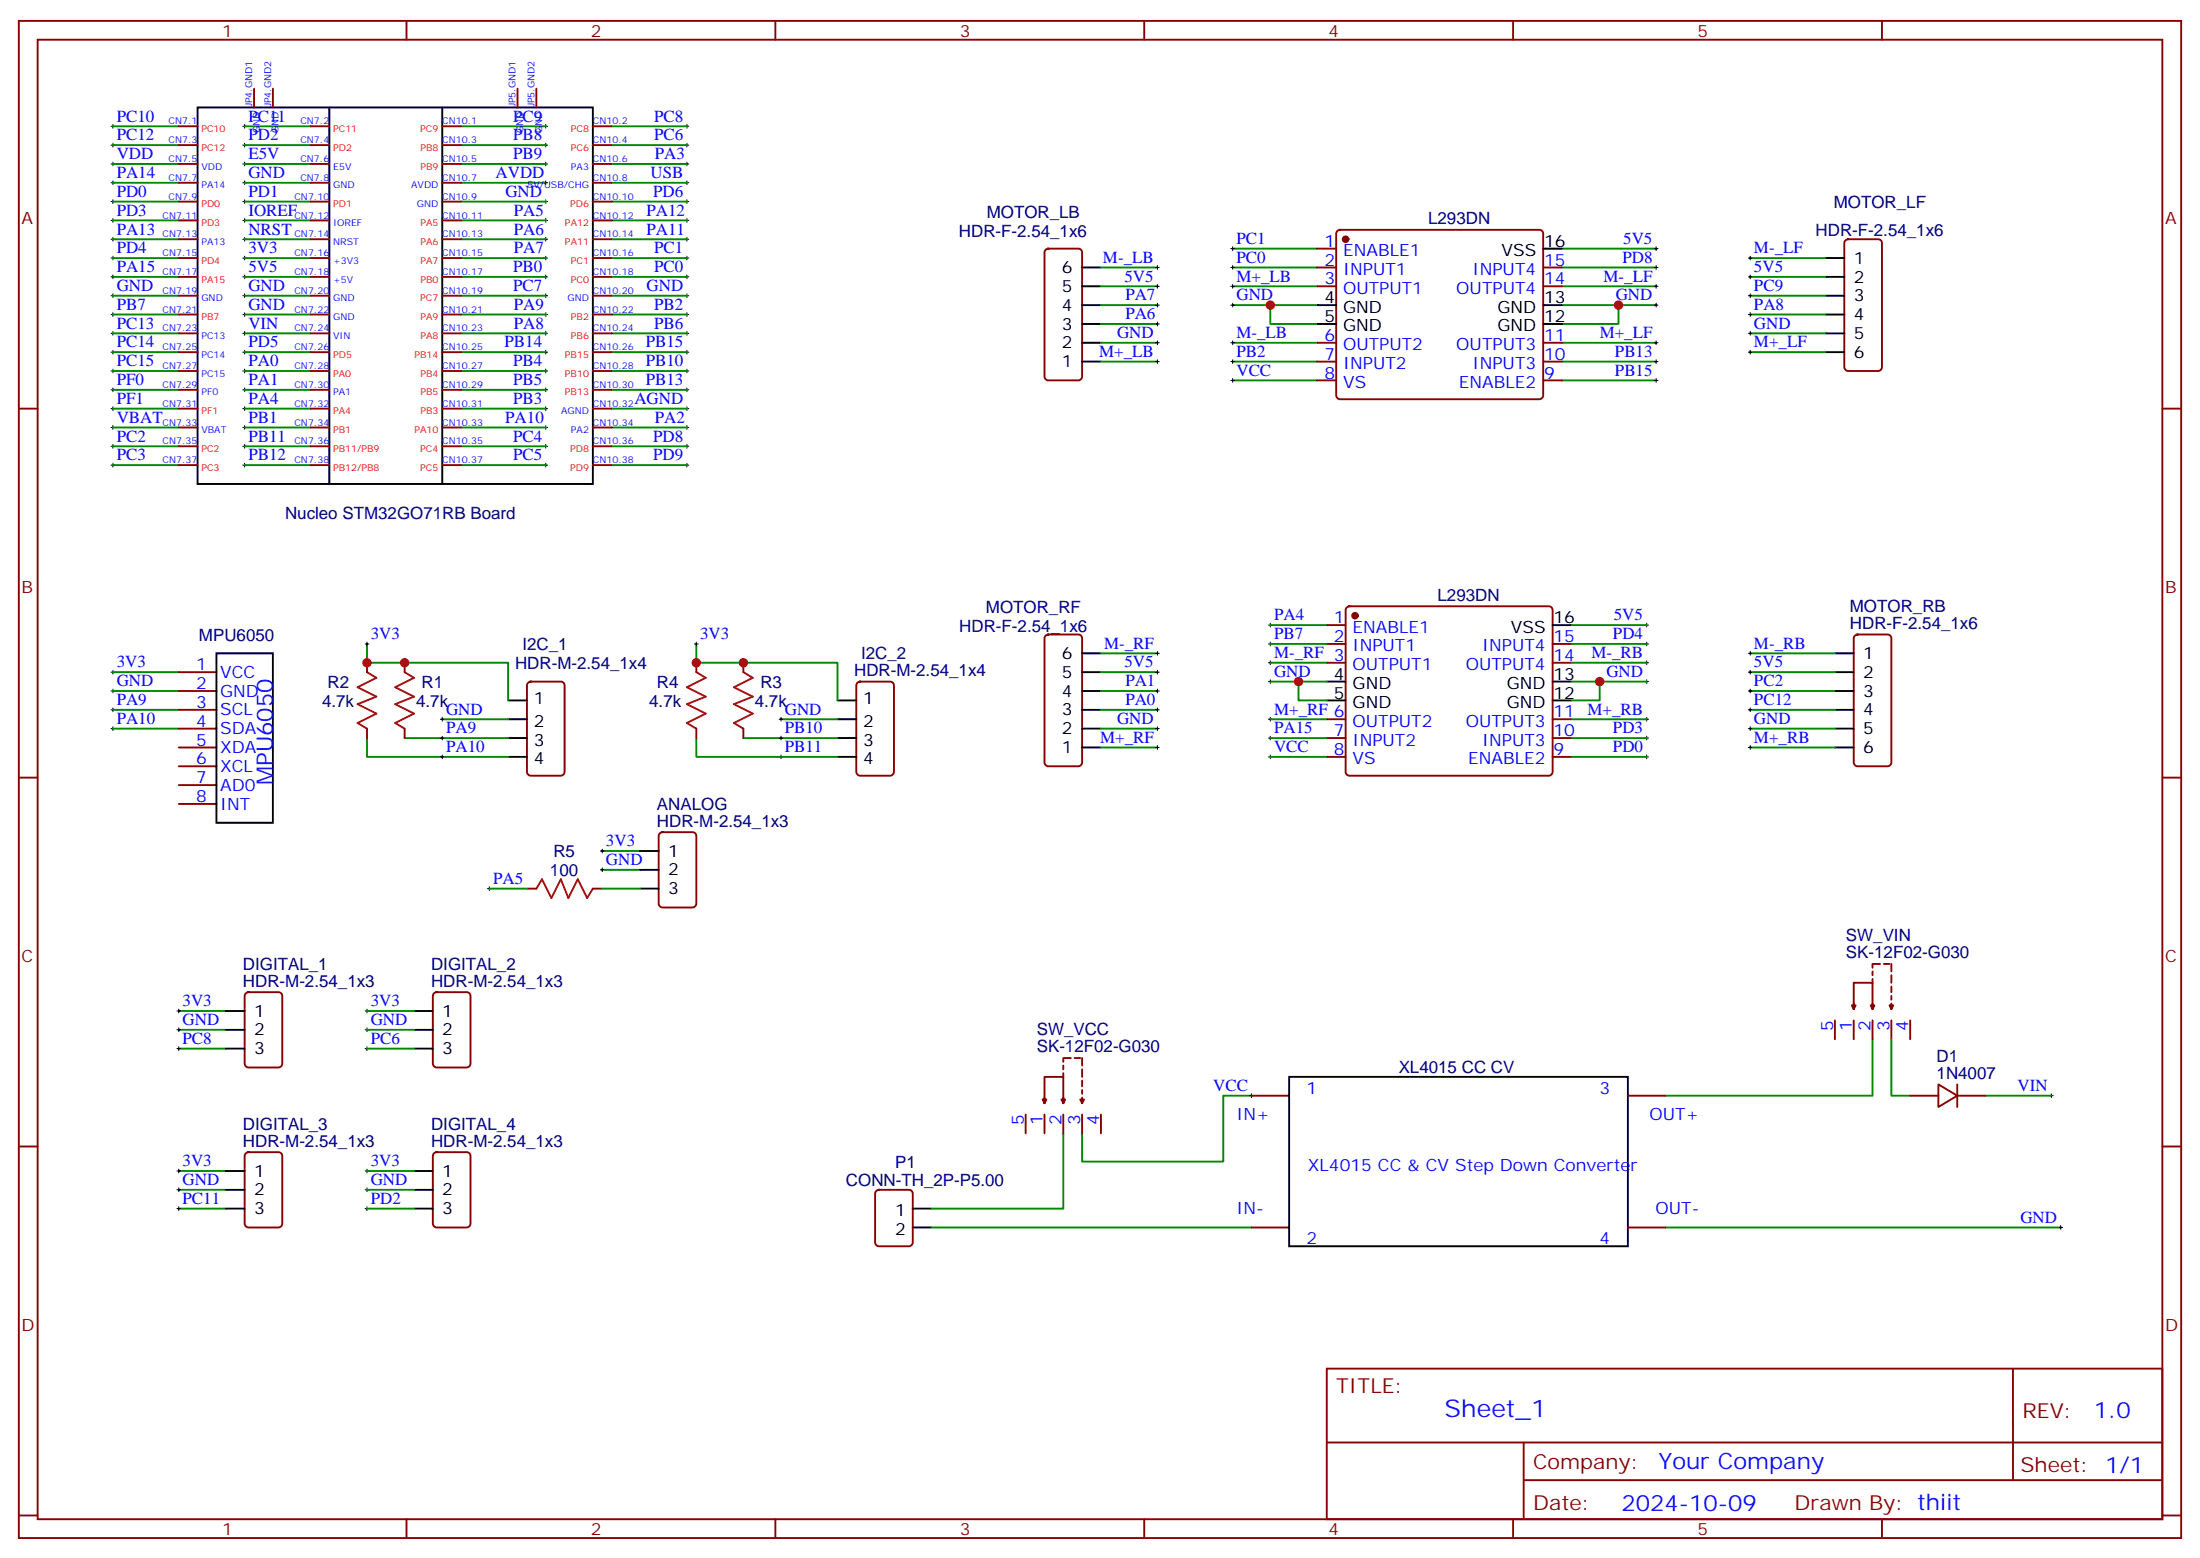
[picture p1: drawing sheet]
<svg xmlns="http://www.w3.org/2000/svg" width="412mm" height="292mm" viewBox="0 0 412 292" stroke-linecap="round" stroke-linejoin="round" font-family="sans-serif">
<g fill="none" stroke="#870000" stroke-width=".35">
<path d="M3.5 3.9h405.4v284.4h-405.4zM7.1 7.4h398.2v277.3h-398.2zM47.6 16.6v3.5M51.2 16.6v3.5M76.2 3.9v3.5M97 16.6v3.5M100.5 16.6v3.5M145.3 3.9v3.5M214.5 3.9v3.5M283.6 3.9v3.5M352.8 3.9v3.5M33.5 23.7h3.5"/>
<path d="M33.5 27.2h3.5M33.5 30.7h3.5M33.5 34.3h3.5M33.5 37.8h3.5M58.2 23.7h3.5M58.2 27.2h3.5M58.2 30.7h3.5M58.2 34.3h3.5M58.2 37.8h3.5M82.9 23.7h3.5M82.9 27.2h3.5M82.9 30.7h3.5"/>
<path d="M82.9 34.3h3.5M82.9 37.8h3.5M111.1 23.7h3.6M111.1 27.2h3.6M111.1 30.7h3.6M111.1 34.3h3.6M111.1 37.8h3.6M33.5 41.3h3.5M33.5 44.8h3.5M33.5 48.4h3.5M33.5 51.9h3.5M33.5 55.4h3.5"/>
<path d="M33.5 58.9h3.5M58.2 41.3h3.5M58.2 44.8h3.5M58.2 48.4h3.5M58.2 51.9h3.5M58.2 55.4h3.5M58.2 58.9h3.5M82.9 41.3h3.5M82.9 44.8h3.5M82.9 48.4h3.5M82.9 51.9h3.5M82.9 55.4h3.5"/>
<path d="M82.9 58.9h3.5M111.1 41.3h3.6M111.1 44.8h3.6M111.1 48.4h3.6M111.1 51.9h3.6M111.1 55.4h3.6M111.1 58.9h3.6M196 46.8l.5-.2h5.6a.71 .71 0 0 1 .7 .7v23.3a.76 .76 0 0 1-.7 .7h-5.6a.76 .76 0 0 1-.7-.7v-23.3zM246.9 46.6h3.6M246.9 50.1h3.6M246.9 53.7h3.6M250.7 43.3l.5-.2h37.4a.71 .71 0 0 1 .7 .7v30.3a.76 .76 0 0 1-.7 .7h-37.4a.76 .76 0 0 1-.7-.7v-30.3z"/>
<path d="M289.3 50.1h3.5M289.3 53.7h3.5M346 45l.4-.2h5.7a.71 .71 0 0 1 .7 .7v23.3a.76 .76 0 0 1-.7 .7h-5.7a.76 .76 0 0 1-.7-.7v-23.3zM3.5 76.6h3.6M33.5 76.6h3.5M33.5 62.5h3.5M33.5 66h3.5M33.5 69.5h3.5M33.5 73.1h3.5M58.2 76.6h3.5M58.2 62.5h3.5M58.2 66h3.5"/>
<path d="M58.2 69.5h3.5M58.2 73.1h3.5M82.9 76.6h3.5M82.9 62.5h3.5M82.9 66h3.5M82.9 69.5h3.5M82.9 73.1h3.5M111.1 76.6h3.6M111.1 62.5h3.6M111.1 66h3.6M111.1 69.5h3.6M111.1 73.1h3.6"/>
<path d="M246.9 64.2h3.6M246.9 67.8h3.6M246.9 71.3h3.6M289.3 64.2h3.5M289.3 67.8h3.5M289.3 71.3h3.5M405.3 76.6h3.6M33.5 80.1h3.5M33.5 83.6h3.5M33.5 87.2h3.5M58.2 80.1h3.5M58.2 83.6h3.5"/>
<path d="M58.2 87.2h3.5M82.9 80.1h3.5M82.9 83.6h3.5M82.9 87.2h3.5M111.1 80.1h3.6M111.1 83.6h3.6M111.1 87.2h3.6M196 119.1l.5-.2h5.6a.71 .71 0 0 1 .7 .7v23.3a.76 .76 0 0 1-.7 .7h-5.6a.76 .76 0 0 1-.7-.7v-23.3zM248.7 117.2h3.5M252.5 113.8l.4-.2h37.4a.71 .71 0 0 1 .7 .7v30.4a.76 .76 0 0 1-.7 .7h-37.4a.76 .76 0 0 1-.7-.7v-30.4zM347.7 119.1l.5-.2h5.6a.71 .71 0 0 1 .7 .7v23.3a.76 .76 0 0 1-.7 .7h-5.6a.76 .76 0 0 1-.7-.7v-23.3zM33.5 126h7.1"/>
<path d="M33.5 129.5h7.1M33.5 133h7.1M33.5 136.6h7.1M68.8 124.2v1.8M68.8 136.6v1.7M75.8 124.2v1.8M75.8 136.6v1.7M99 127.9l.5-.2h5.6a.71 .71 0 0 1 .7 .7v16.3a.76 .76 0 0 1-.7 .7h-5.6a.76 .76 0 0 1-.7-.7v-16.3zM130.5 124.2v1.8M130.5 136.6v1.7M139.3 124.2v1.8M139.3 136.6v1.7"/>
<path d="M160.7 127.9l.5-.2h5.7a.71 .71 0 0 1 .7 .7v16.3a.76 .76 0 0 1-.7 .7h-5.7a.76 .76 0 0 1-.7-.7v-16.3zM248.7 120.7h3.5M248.7 124.2h3.5M248.7 134.8h3.5M248.7 138.3h3.5M291 120.7h3.6M291 124.2h3.6M291 134.8h3.6M291 138.3h3.6M3.5 145.7h3.6M33.5 140.1h7.1M33.5 143.6h7.1"/>
<path d="M33.5 147.1h7.1M33.5 150.7h7.1M123.7 156.2l.5-.2h5.6a.71 .71 0 0 1 .7 .7v12.7a.76 .76 0 0 1-.7 .7h-5.6a.76 .76 0 0 1-.7-.7v-12.7zM248.7 141.9h3.5M291 141.9h3.6M405.3 145.7h3.6M98.8 166.5h1.7M111.1 166.5h1.8M46.1 186.2l.5-.3h5.6a.71 .71 0 0 1 .7 .8v12.7a.76 .76 0 0 1-.7 .7h-5.6a.76 .76 0 0 1-.7-.7v-12.7zM81.4 186.2l.4-.3h5.7a.71 .71 0 0 1 .7 .8v12.7a.76 .76 0 0 1-.7 .7h-5.7a.76 .76 0 0 1-.7-.7v-12.7zM199.3 199.7v.7M200.7 198.3h-1.4v.7"/>
<path d="M201.4 198.3h1.1M202.8 198.3v1.4M344 191.2v3.6M347.5 188.1v1l-.4-.7h.7l-.3 .7v-4.9h3.5v4.9l.4-.7h-.7l.3 .7v-1M347.5 191.2v3.6M351 182.1v.7M351 183.5v.7M351 191.2v3.6M352.4 180.7h-1.4v.7M353.1 180.7h1.1M354.5 188.1v1l-.3-.7h.7l-.4 .7M354.5 180.7v1.4"/>
<path d="M354.5 182.8v1.4M354.5 184.9v1M354.5 186.7v.7M354.5 191.2v3.6M358.1 191.2v3.6M3.5 214.9h3.6M46.1 216.1l.5-.2h5.6a.71 .71 0 0 1 .7 .7v12.7a.76 .76 0 0 1-.7 .7h-5.6a.76 .76 0 0 1-.7-.7v-12.7zM81.4 216.1l.4-.2h5.7a.71 .71 0 0 1 .7 .7v12.7a.76 .76 0 0 1-.7 .7h-5.7a.76 .76 0 0 1-.7-.7v-12.7zM192.3 208.9v3.5M195.8 205.7v1.1l-.4-.7h.7l-.3 .7v-5h3.5v5l.4-.7h-.7l.3 .7v-1.1M195.8 208.9v3.5M199.3 201.1v.7"/>
<path d="M199.3 208.9v3.5M202.8 205.7v1.1l-.3-.7h.7l-.4 .7M202.8 200.4v1.4M202.8 202.5v1.1M202.8 204.3v.7M202.8 208.9v3.5M206.4 208.9v3.5M234.6 205.4h7.1M305.2 205.4h7M358.1 205.4h5.3M363.4 203.2l3.5 2.2-3.5 2.1zM366.9 205.4h5.3"/>
<path d="M366.9 203.2v4.3M405.3 214.9h3.6M164.3 223.2l.4-.2h5.7a.71 .71 0 0 1 .7 .7v9.2a.76 .76 0 0 1-.7 .7h-5.7a.76 .76 0 0 1-.7-.7v-9.2zM234.6 230h7.1M305.2 230h7M248.7 256.5h156.6v28.2h-156.6zM377.3 256.5v20.9M248.7 270.4h156.5M285.6 277.4h119.6M285.6 270.4v14.1M3.5 284h3.6M76.2 284.7v3.6"/>
<path d="M145.3 284.7v3.6M214.5 284.7v3.6M283.6 284.7v3.6M352.8 284.7v3.6M405.3 284h3.6"/>
</g>
<g fill="none" stroke="#000" stroke-width=".35">
<path d="M37 20.1h74.1v70.6h-74.1zM61.7 20.1v70.6M82.9 20.1v70.6M202.8 57.2h3.6M202.8 53.7h3.6M202.8 50.1h3.6M246.9 57.2h3.6M289.3 57.2h3.5M289.3 46.6h3.5M342.2 48.4h3.5M342.2 51.9h3.5M342.2 55.4h3.5"/>
<path d="M342.2 58.9h3.5M202.8 67.8h3.6M202.8 64.2h3.6M202.8 60.7h3.6M246.9 60.7h3.6M289.3 60.7h3.5M342.2 62.5h3.5M342.2 66h3.5M291 117.2h3.6M40.6 122.4h10.6v31.8h-10.6zM95.2 131.3h3.6M95.2 134.8h3.6"/>
<path d="M95.2 138.3h3.6M157 131.3h3.5M157 134.8h3.5M157 138.3h3.5M202.8 122.4h3.6M202.8 126h3.6M202.8 129.5h3.6M202.8 133h3.6M202.8 136.6h3.6M248.7 127.7h3.5M248.7 131.3h3.5M291 127.7h3.6"/>
<path d="M291 131.3h3.6M344 122.4h3.5M344 126h3.5M344 129.5h3.5M344 133h3.5M344 136.6h3.5M95.2 141.9h3.6M119.9 159.5h3.6M157 141.9h3.5M202.8 140.1h3.6M344 140.1h3.5M119.9 166.5h3.6"/>
<path d="M119.9 163h3.6M42.3 196.5h3.6M42.3 189.5h3.6M42.3 193h3.6M77.6 196.5h3.5M77.6 189.5h3.5M77.6 193h3.5M42.3 219.5h3.6M77.6 219.5h3.5M241.7 201.8h63.5v31.8h-63.5zM42.3 226.5h3.6M42.3 223h3.6"/>
<path d="M77.6 226.5h3.5M77.6 223h3.5M171.1 226.5h3.5M171.1 230h3.5"/>
</g>
<g fill="none" stroke="#008700" stroke-width=".35">
<path d="M21.2 37.8h12.3M21.2 34.3h12.3M21.2 30.7h12.3M21.2 27.2h12.3M21.2 23.7h12.3M45.9 37.8h12.3M45.9 34.3h12.3M45.9 30.7h12.3M45.9 27.2h12.3M45.9 23.7h12.3M86.4 37.8h15.9M86.4 34.3h15.9"/>
<path d="M86.4 30.7h15.9M86.4 27.2h15.9M86.4 23.7h15.9M114.7 37.8h14.1M114.7 34.3h14.1M114.7 30.7h14.1M114.7 27.2h14.1M114.7 23.7h14.1M21.2 48.4h12.3M21.2 51.9h12.3M21.2 55.4h12.3M21.2 58.9h12.3"/>
<path d="M21.2 44.8h12.3M21.2 41.3h12.3M45.9 48.4h12.3M45.9 51.9h12.3M45.9 55.4h12.3M45.9 58.9h12.3M45.9 44.8h12.3M45.9 41.3h12.3M86.4 48.4h15.9M86.4 51.9h15.9M86.4 55.4h15.9M86.4 58.9h15.9"/>
<path d="M86.4 44.8h15.9M86.4 41.3h15.9M114.7 48.4h14.1M114.7 51.9h14.1M114.7 55.4h14.1M114.7 58.9h14.1M114.7 44.8h14.1M114.7 41.3h14.1M206.4 50.1h10.6M206.4 53.7h10.6M206.4 57.2h10.6M231.1 57.2h15.8"/>
<path d="M231.1 46.6h15.8M231.1 50.1h15.8M231.1 53.7h15.8M238.1 57.2v3.5h8.8M292.8 46.6h17.6M292.8 50.1h17.6M292.8 53.7h17.6M292.8 57.2h17.6M303.4 57.2v3.5h-10.6M328.1 48.4h14.1M328.1 51.9h14.1M328.1 55.4h14.1"/>
<path d="M328.1 58.9h14.1M21.2 62.5h12.3M21.2 66h12.3M21.2 76.6h12.3M21.2 73.1h12.3M21.2 69.5h12.3M45.9 62.5h12.3M45.9 66h12.3M45.9 76.6h12.3M45.9 73.1h12.3M45.9 69.5h12.3M86.4 62.5h15.9"/>
<path d="M86.4 66h15.9M86.4 76.6h15.9M86.4 73.1h15.9M86.4 69.5h15.9M114.7 62.5h14.1M114.7 66h14.1M114.7 76.6h14.1M114.7 73.1h14.1M114.7 69.5h14.1M206.4 64.2h10.6M206.4 67.8h10.6M206.4 60.7h10.6"/>
<path d="M231.1 64.2h15.8M231.1 67.8h15.8M231.1 71.3h15.8M292.8 64.2h17.6M292.8 67.8h17.6M292.8 71.3h17.6M328.1 62.5h14.1M328.1 66h14.1M21.2 87.2h12.3M21.2 83.6h12.3M21.2 80.1h12.3M45.9 87.2h12.3"/>
<path d="M45.9 83.6h12.3M45.9 80.1h12.3M86.4 87.2h15.9M86.4 83.6h15.9M86.4 80.1h15.9M114.7 87.2h14.1M114.7 83.6h14.1M114.7 80.1h14.1M238.1 117.2h10.6M294.6 117.2h14.1M21.2 126h12.3M21.2 129.5h12.3"/>
<path d="M21.2 133h12.3M21.2 136.6h12.3M68.8 120.7v3.5h26.4v7.1M68.8 138.3v3.6h26.4M75.8 138.3h19.4M82.9 134.8h12.3M130.5 120.7v3.5h26.5v7.1M130.5 138.3v3.6h26.5M139.3 138.3h17.7M146.4 134.8h10.6M206.4 122.4h10.6M206.4 126h10.6"/>
<path d="M206.4 129.5h10.6M206.4 133h10.6M206.4 136.6h10.6M238.1 120.7h10.6M238.1 124.2h10.6M238.1 127.7h10.6M238.1 134.8h10.6M238.1 138.3h10.6M243.4 127.7v3.6h5.3M294.6 120.7h14.1M294.6 124.2h14.1M294.6 127.7h14.1"/>
<path d="M294.6 134.8h14.1M294.6 138.3h14.1M299.9 127.7v3.6h-5.3M328.1 122.4h15.9M328.1 126h15.9M328.1 129.5h15.9M328.1 133h15.9M328.1 136.6h15.9M112.9 159.5h7M206.4 140.1h10.6M238.1 141.9h10.6M294.6 141.9h14.1"/>
<path d="M328.1 140.1h15.9M91.7 166.5h7.1M112.9 163h7M112.9 166.5h7M33.5 189.5h8.8M33.5 193h8.8M33.5 196.5h8.8M68.8 189.5h8.8M68.8 193h8.8M68.8 196.5h8.8M351 194.8v10.6h-38.8M354.5 194.8v10.6h3.6"/>
<path d="M33.5 219.5h8.8M68.8 219.5h8.8M199.3 212.4v14.1h-24.7M234.6 205.4h-5.3v12.3h-26.5v-5.3M372.2 205.4h12.3M33.5 223h8.8M33.5 226.5h8.8M68.8 223h8.8M68.8 226.5h8.8M174.6 230h60M312.2 230h74.1"/>
</g>
<g fill="none" stroke="#000" stroke-width=".19">
<path d="M20.8 37.8h.7M20.8 34.3h.7M20.8 30.7h.7M20.8 27.2h.7M20.8 23.7h.7M21.2 23.3v.7M21.2 26.8v.8M21.2 30.4v.7M21.2 33.9v.7M21.2 37.4v.7M45.5 37.8h.7M45.5 34.3h.7"/>
<path d="M45.5 30.7h.7M45.5 27.2h.7M45.5 23.7h.7M45.9 23.3v.7M45.9 26.8v.8M45.9 30.4v.7M45.9 33.9v.7M45.9 37.4v.7M102 37.8h.7M102 34.3h.7M102 30.7h.7M102 27.2h.7"/>
<path d="M102 23.7h.7M102.3 23.3v.7M102.3 26.8v.8M102.3 30.4v.7M102.3 33.9v.7M102.3 37.4v.7M128.4 37.8h.7M128.4 34.3h.7M128.4 30.7h.7M128.4 27.2h.7M128.4 23.7h.7M128.8 23.3v.7"/>
<path d="M128.8 26.8v.8M128.8 30.4v.7M128.8 33.9v.7M128.8 37.4v.7M20.8 48.4h.7M20.8 51.9h.7M20.8 55.4h.7M20.8 58.9h.7M20.8 44.8h.7M20.8 41.3h.7M21.2 41v.7M21.2 44.5v.7"/>
<path d="M21.2 48v.7M21.2 51.5v.7M21.2 55.1v.7M21.2 58.6v.7M45.5 48.4h.7M45.5 51.9h.7M45.5 55.4h.7M45.5 58.9h.7M45.5 44.8h.7M45.5 41.3h.7M45.9 41v.7M45.9 44.5v.7"/>
<path d="M45.9 48v.7M45.9 51.5v.7M45.9 55.1v.7M45.9 58.6v.7M102 48.4h.7M102 51.9h.7M102 55.4h.7M102 58.9h.7M102 44.8h.7M102 41.3h.7M102.3 41v.7M102.3 44.5v.7"/>
<path d="M102.3 48v.7M102.3 51.5v.7M102.3 55.1v.7M102.3 58.6v.7M128.4 48.4h.7M128.4 51.9h.7M128.4 55.4h.7M128.4 58.9h.7M128.4 44.8h.7M128.4 41.3h.7M128.8 41v.7M128.8 44.5v.7"/>
<path d="M128.8 48v.7M128.8 51.5v.7M128.8 55.1v.7M128.8 58.6v.7M216.6 50.1h.7M216.6 53.7h.7M216.6 57.2h.7M217 49.8v.7M217 53.3v.7M217 56.8v.7M230.7 46.6h.7M230.7 50.1h.7"/>
<path d="M230.7 53.7h.7M230.7 57.2h.7M231.1 46.2v.8M231.1 49.8v.7M231.1 53.3v.7M231.1 56.8v.7M310.1 46.6h.7M310.1 50.1h.7M310.1 53.7h.7M310.1 57.2h.7M310.4 46.2v.8M310.4 49.8v.7"/>
<path d="M310.4 53.3v.7M310.4 56.8v.7M327.7 48.4h.7M327.7 51.9h.7M327.7 55.4h.7M327.7 58.9h.7M328.1 48v.7M328.1 51.5v.7M328.1 55.1v.7M328.1 58.6v.7M20.8 62.5h.7M20.8 66h.7"/>
<path d="M20.8 76.6h.7M20.8 73.1h.7M20.8 69.5h.7M21.2 62.1v.7M21.2 65.7v.7M21.2 69.2v.7M21.2 72.7v.7M21.2 76.2v.7M21.2 79.8v.7M45.5 62.5h.7M45.5 66h.7M45.5 76.6h.7"/>
<path d="M45.5 73.1h.7M45.5 69.5h.7M45.9 62.1v.7M45.9 65.7v.7M45.9 69.2v.7M45.9 72.7v.7M45.9 76.2v.7M45.9 79.8v.7M102 62.5h.7M102 66h.7M102 76.6h.7M102 73.1h.7"/>
<path d="M102 69.5h.7M102.3 62.1v.7M102.3 65.7v.7M102.3 69.2v.7M102.3 72.7v.7M102.3 76.2v.7M102.3 79.8v.7M128.4 62.5h.7M128.4 66h.7M128.4 76.6h.7M128.4 73.1h.7M128.4 69.5h.7"/>
<path d="M128.8 62.1v.7M128.8 65.7v.7M128.8 69.2v.7M128.8 72.7v.7M128.8 76.2v.7M128.8 79.8v.7M216.6 64.2h.7M216.6 67.8h.7M216.6 60.7h.7M217 60.4v.7M217 63.9v.7M217 67.4v.7"/>
<path d="M230.7 64.2h.7M230.7 67.8h.7M230.7 71.3h.7M231.1 63.9v.7M231.1 67.4v.7M231.1 70.9v.7M310.1 64.2h.7M310.1 67.8h.7M310.1 71.3h.7M310.4 63.9v.7M310.4 67.4v.7M310.4 70.9v.7"/>
<path d="M327.7 62.5h.7M327.7 66h.7M328.1 62.1v.7M328.1 65.7v.7M20.8 87.2h.7M20.8 83.6h.7M20.8 80.1h.7M21.2 83.3v.7M21.2 86.8v.7M45.5 87.2h.7M45.5 83.6h.7M45.5 80.1h.7"/>
<path d="M45.9 83.3v.7M45.9 86.8v.7M102 87.2h.7M102 83.6h.7M102 80.1h.7M102.3 83.3v.7M102.3 86.8v.7M128.4 87.2h.7M128.4 83.6h.7M128.4 80.1h.7M128.8 83.3v.7M128.8 86.8v.7"/>
<path d="M237.8 117.2h.7M238.1 116.8v.7M308.3 117.2h.7M308.7 116.8v.7M20.8 126h.7M20.8 129.5h.7M20.8 133h.7M20.8 136.6h.7M21.2 125.6v.7M21.2 129.2v.7M21.2 132.7v.7M21.2 136.2v.7"/>
<path d="M68.4 120.7h.7M68.8 120.3v.7M82.5 134.8h.8M82.5 138.3h.8M82.9 134.4v.7M82.9 138v.7M130.2 120.7h.7M130.5 120.3v.7M146 134.8h.8M146 138.3h.8M146.4 134.4v.7M146.4 138v.7"/>
<path d="M216.6 122.4h.7M216.6 126h.7M216.6 129.5h.7M216.6 133h.7M216.6 136.6h.7M217 122.1v.7M217 125.6v.7M217 129.2v.7M217 132.7v.7M217 136.2v.7M217 139.7v.7M237.8 127.7h.7"/>
<path d="M237.8 120.7h.7M237.8 124.2h.7M237.8 134.8h.7M237.8 138.3h.7M238.1 120.3v.7M238.1 123.9v.7M238.1 127.4v.7M238.1 134.4v.7M238.1 138v.7M308.3 127.7h.7M308.3 120.7h.7M308.3 124.2h.7"/>
<path d="M308.3 134.8h.7M308.3 138.3h.7M308.7 120.3v.7M308.7 123.9v.7M308.7 127.4v.7M308.7 134.4v.7M308.7 138v.7M327.7 122.4h.7M327.7 126h.7M327.7 129.5h.7M327.7 133h.7M327.7 136.6h.7"/>
<path d="M328.1 122.1v.7M328.1 125.6v.7M328.1 129.2v.7M328.1 132.7v.7M328.1 136.2v.7M328.1 139.7v.7M82.5 141.9h.8M82.9 141.5v.7M112.5 159.5h.7M112.9 159.1v.7M146 141.9h.8M146.4 141.5v.7"/>
<path d="M216.6 140.1h.7M237.8 141.9h.7M238.1 141.5v.7M308.3 141.9h.7M308.7 141.5v.7M327.7 140.1h.7M91.4 166.5h.7M91.7 166.2v.7M112.5 163h.7M112.9 162.7v.7M33.2 189.5h.7M33.2 193h.7"/>
<path d="M33.2 196.5h.7M33.5 189.1v.7M33.5 192.7v.7M33.5 196.2v.7M68.4 189.5h.7M68.4 193h.7M68.4 196.5h.7M68.8 189.1v.7M68.8 192.7v.7M68.8 196.2v.7M33.2 219.5h.7M33.5 219.1v.7"/>
<path d="M68.4 219.5h.7M68.8 219.1v.7M234.2 205.4h.7M234.6 205v.7M384.2 205.4h.7M384.5 205v.7M33.2 223h.7M33.2 226.5h.7M33.5 222.6v.7M33.5 226.2v.7M68.4 223h.7M68.4 226.5h.7"/>
<path d="M68.8 222.6v.7M68.8 226.2v.7M385.9 230h.7M386.3 229.7v.7"/>
</g>
<g fill="#870000" stroke="#870000" stroke-width=".35">
<circle cx="254" cy="115.4" r=".53"/>
<circle cx="252.2" cy="44.8" r=".53"/>
</g>
<path d="M68.8 126l1.8 1-3.6 1.8 3.6 1.8-3.6 1.4 3.6 1.7-3.6 1.8 1.8 1.1M75.8 126l1.8 1-3.5 1.8 3.5 1.8-3.5 1.4 3.5 1.7-3.5 1.8 1.7 1.1M130.5 126l1.8 1-3.5 1.8 3.5 1.8-3.5 1.4 3.5 1.7-3.5 1.8 1.7 1.1M139.3 126l1.8 1-3.5 1.8 3.5 1.8-3.5 1.4 3.5 1.7-3.5 1.8 1.7 1.1M100.5 166.5l1.1-1.7 1.8 3.5 1.7-3.5 1.4 3.5 1.8-3.5 1.8 3.5 1-1.8" fill="none" stroke="#a10000" stroke-width=".35"/>
<g fill="#c00">
<circle cx="238.1" cy="57.2" r=".88"/>
<circle cx="303.4" cy="57.2" r=".88"/>
<circle cx="243.4" cy="127.7" r=".88"/>
<circle cx="299.9" cy="127.7" r=".88"/>
<circle cx="75.8" cy="124.2" r=".88"/>
<circle cx="68.8" cy="124.2" r=".88"/>
<circle cx="139.3" cy="124.2" r=".88"/>
<circle cx="130.5" cy="124.2" r=".88"/>
</g>
<text font-size="4.6" fill="#00f" x="270.8" y="265.5">Sheet_1</text>
<g font-size="4.2" fill="#00f">
<text x="51.2" y="147.1" transform="rotate(-90 51.2 147.1)">MPU6050</text>
<text x="392.5" y="265.8">1.0</text>
<text x="310.9" y="275.3">Your Company</text>
<text x="304" y="283.1">2024-10-09</text>
</g>
<g font-size="3.9" fill="#800">
<text x="250.5" y="261.1">TITLE:</text>
<text x="379.1" y="265.8">REV:</text>
<text x="287.4" y="275.3">Company:</text>
<text x="378.7" y="275.9">Sheet: 1/1</text>
<text x="287.4" y="283">Date:</text>
<text x="336.4" y="283.1">Drawn By: thiit</text>
</g>
<g font-size="3.2" fill="#800">
<text x="41.6" y="6.9">1</text>
<text x="110.8" y="6.9">2</text>
<text x="179.9" y="6.9">3</text>
<text x="249.1" y="6.9">4</text>
<text x="318.2" y="6.9">5</text>
<text x="4.1" y="42">A</text>
<text x="405.9" y="42">A</text>
<text x="4.1" y="111.2">B</text>
<text x="405.9" y="111.2">B</text>
<text x="4.1" y="180.3">C</text>
<text x="405.9" y="180.3">C</text>
<text x="4.1" y="249.4">D</text>
<text x="405.9" y="249.4">D</text>
<text x="41.6" y="287.7">1</text>
<text x="110.8" y="287.7">2</text>
<text x="179.9" y="287.7">3</text>
<text x="249.1" y="287.7">4</text>
<text x="318.2" y="287.7">5</text>
</g>
<g font-size="3.2" fill="#00f">
<text x="21.9" y="22.8">PC10</text>
<text x="46.6" y="22.8">PC11</text>
<text x="96.2" y="22.8">PC9</text>
<text x="122.6" y="22.8">PC8</text>
<text x="21.9" y="29.8">VDD</text>
<text x="21.9" y="26.3">PC12</text>
<text x="46.6" y="29.8">E5V</text>
<text x="46.6" y="26.3">PD2</text>
<text x="96.2" y="29.8">PB9</text>
<text x="96.2" y="26.3">PB8</text>
<text x="122.6" y="26.3">PC6</text>
<text x="122.8" y="29.8">PA3</text>
<text x="21.9" y="33.4">PA14</text>
<text x="46.6" y="33.4">GND</text>
<text x="92.9" y="33.4">AVDD</text>
<text x="121.9" y="33.4">USB</text>
<text x="21.9" y="40.4">PD3</text>
<text x="21.9" y="36.9">PD0</text>
<text x="46.6" y="40.4">IOREF</text>
<text x="46.6" y="36.9">PD1</text>
<text x="94.7" y="36.9">GND</text>
<text x="96.3" y="40.4">PA5</text>
<text x="121.2" y="40.4">PA12</text>
<text x="122.4" y="36.9">PD6</text>
<text x="21.9" y="47.5">PD4</text>
<text x="21.9" y="44">PA13</text>
<text x="46.6" y="47.5">3V3</text>
<text x="46.6" y="44">NRST</text>
<text x="96.3" y="47.5">PA7</text>
<text x="96.3" y="44">PA6</text>
<text x="121.2" y="44">PA11</text>
<text x="122.6" y="47.5">PC1</text>
<text x="231.8" y="45.7">PC1</text>
<text x="248.3" y="46.2">1</text>
<text x="304.3" y="45.7">5V5</text>
<text x="328.8" y="47.5">M-_LF</text>
<text x="21.9" y="51">PA15</text>
<text x="46.6" y="51">5V5</text>
<text x="96.2" y="51">PB0</text>
<text x="122.6" y="51">PC0</text>
<text x="206.8" y="49.2">M-_LB</text>
<text x="210.8" y="52.8">5V5</text>
<text x="231.8" y="49.2">PC0</text>
<text x="231.8" y="52.8">M+_LB</text>
<text x="248.3" y="49.8">2</text>
<text x="248.3" y="53.3">3</text>
<text x="251.8" y="48">ENABLE1</text>
<text x="251.8" y="51.5">INPUT1</text>
<text x="276.1" y="51.5">INPUT4</text>
<text x="289.5" y="53.3">14</text>
<text x="289.5" y="49.8">15</text>
<text x="300.6" y="52.8">M-_LF</text>
<text x="304.1" y="49.2">PD8</text>
<text x="328.8" y="51">5V5</text>
<text x="21.9" y="58.1">PB7</text>
<text x="21.9" y="54.5">GND</text>
<text x="46.6" y="58.1">GND</text>
<text x="46.6" y="54.5">GND</text>
<text x="96.2" y="54.5">PC7</text>
<text x="96.3" y="58.1">PA9</text>
<text x="121.2" y="54.5">GND</text>
<text x="122.6" y="58.1">PB2</text>
<text x="211" y="56.3">PA7</text>
<text x="211" y="59.8">PA6</text>
<text x="231.8" y="56.3">GND</text>
<text x="251.8" y="55.1">OUTPUT1</text>
<text x="273" y="55.1">OUTPUT4</text>
<text x="302.9" y="56.3">GND</text>
<text x="328.8" y="54.5">PC9</text>
<text x="328.8" y="58.1">PA8</text>
<text x="21.9" y="65.1">PC14</text>
<text x="21.9" y="61.6">PC13</text>
<text x="46.6" y="65.1">PD5</text>
<text x="46.6" y="61.6">VIN</text>
<text x="94.6" y="65.1">PB14</text>
<text x="96.3" y="61.6">PA8</text>
<text x="121" y="65.1">PB15</text>
<text x="122.6" y="61.6">PB6</text>
<text x="209.4" y="63.4">GND</text>
<text x="231.8" y="63.4">M-_LB</text>
<text x="248.3" y="63.9">6</text>
<text x="251.8" y="65.7">OUTPUT2</text>
<text x="273" y="65.7">OUTPUT3</text>
<text x="289.5" y="63.9">11</text>
<text x="299.9" y="63.4">M+_LF</text>
<text x="328.8" y="61.6">GND</text>
<text x="328.8" y="65.1">M+_LF</text>
<text x="21.9" y="68.7">PC15</text>
<text x="46.6" y="68.7">PA0</text>
<text x="96.2" y="68.7">PB4</text>
<text x="121" y="68.7">PB10</text>
<text x="206" y="66.9">M+_LB</text>
<text x="231.8" y="66.9">PB2</text>
<text x="231.8" y="70.4">VCC</text>
<text x="248.3" y="67.4">7</text>
<text x="248.3" y="70.9">8</text>
<text x="251.8" y="69.2">INPUT2</text>
<text x="276.1" y="69.2">INPUT3</text>
<text x="289.5" y="70.9">9</text>
<text x="289.5" y="67.4">10</text>
<text x="302.7" y="66.9">PB13</text>
<text x="302.7" y="70.4">PB15</text>
<text x="21.9" y="75.7">PF1</text>
<text x="21.9" y="72.2">PF0</text>
<text x="46.6" y="75.7">PA4</text>
<text x="46.6" y="72.2">PA1</text>
<text x="96.2" y="75.7">PB3</text>
<text x="96.2" y="72.2">PB5</text>
<text x="118.9" y="75.7">AGND</text>
<text x="121" y="72.2">PB13</text>
<text x="251.8" y="72.7">VS</text>
<text x="273.5" y="72.7">ENABLE2</text>
<text x="21.9" y="82.8">PC2</text>
<text x="21.9" y="79.2">VBAT</text>
<text x="46.6" y="82.8">PB11</text>
<text x="46.6" y="79.2">PB1</text>
<text x="94.7" y="79.2">PA10</text>
<text x="96.2" y="82.8">PC4</text>
<text x="122.4" y="82.8">PD8</text>
<text x="122.8" y="79.2">PA2</text>
<text x="21.9" y="86.3">PC3</text>
<text x="46.6" y="86.3">PB12</text>
<text x="96.2" y="86.3">PC5</text>
<text x="122.4" y="86.3">PD9</text>
<text x="69.5" y="119.8">3V3</text>
<text x="131.2" y="119.8">3V3</text>
<text x="238.8" y="116.3">PA4</text>
<text x="238.8" y="119.8">PB7</text>
<text x="250" y="116.8">1</text>
<text x="253.5" y="118.6">ENABLE1</text>
<text x="302.4" y="119.8">PD4</text>
<text x="302.5" y="116.3">5V5</text>
<text x="21.9" y="125.1">3V3</text>
<text x="36.8" y="125.6">1</text>
<text x="207" y="121.6">M-_RF</text>
<text x="210.8" y="125.1">5V5</text>
<text x="238.8" y="123.3">M-_RF 3</text>
<text x="250" y="120.3">2</text>
<text x="253.5" y="122.1">INPUT1</text>
<text x="253.5" y="125.6">OUTPUT1</text>
<text x="274.8" y="125.6">OUTPUT4</text>
<text x="277.8" y="122.1">INPUT4</text>
<text x="291.2" y="123.9">14</text>
<text x="291.2" y="120.3">15</text>
<text x="298.3" y="123.3">M-_RB</text>
<text x="328.8" y="121.6">M-_RB</text>
<text x="328.8" y="125.1">5V5</text>
<text x="21.9" y="128.6">GND</text>
<text x="36.8" y="129.2">2</text>
<text x="41.3" y="127">VCC</text>
<text x="41.3" y="130.6">GND</text>
<text x="211" y="128.6">PA1</text>
<text x="238.8" y="126.9">GND</text>
<text x="301.1" y="126.9">GND</text>
<text x="328.8" y="128.6">PC2</text>
<text x="21.9" y="135.7">PA10</text>
<text x="21.9" y="132.2">PA9</text>
<text x="36.8" y="132.7">3</text>
<text x="36.8" y="136.2">4</text>
<text x="41.3" y="134.1">SCL</text>
<text x="41.3" y="137.6">SDA</text>
<text x="83.6" y="133.9">GND</text>
<text x="83.6" y="137.4">PA9</text>
<text x="147.1" y="133.9">GND</text>
<text x="147.1" y="137.4">PB10</text>
<text x="209.4" y="135.7">GND</text>
<text x="211" y="132.2">PA0</text>
<text x="238.8" y="133.9">M+_RF 6</text>
<text x="238.8" y="137.4">PA15</text>
<text x="250" y="138">7</text>
<text x="253.5" y="136.2">OUTPUT2</text>
<text x="274.8" y="136.2">OUTPUT3</text>
<text x="291.2" y="138">10</text>
<text x="291.2" y="134.4">11</text>
<text x="297.6" y="133.9">M+_RB</text>
<text x="302.4" y="137.4">PD3</text>
<text x="328.8" y="132.2">PC12</text>
<text x="328.8" y="135.7">GND</text>
<text x="36.8" y="139.7">5</text>
<text x="36.8" y="143.3">6</text>
<text x="41.3" y="141.1">XDA</text>
<text x="83.6" y="141">PA10</text>
<text x="147.1" y="141">PB11</text>
<text x="206.2" y="139.2">M+_RF</text>
<text x="238.8" y="141">VCC</text>
<text x="250" y="141.5">8</text>
<text x="253.5" y="139.7">INPUT2</text>
<text x="253.5" y="143.3">VS</text>
<text x="275.2" y="143.3">ENABLE2</text>
<text x="277.8" y="139.7">INPUT3</text>
<text x="291.2" y="141.5">9</text>
<text x="302.4" y="141">PD0</text>
<text x="328.8" y="139.2">M+_RB</text>
<text x="36.8" y="146.8">7</text>
<text x="41.3" y="144.7">XCL</text>
<text x="41.3" y="148.2">AD0</text>
<text x="36.8" y="150.3">8</text>
<text x="41.3" y="151.7">INT</text>
<text x="113.6" y="158.6">3V3</text>
<text x="92.4" y="165.7">PA5</text>
<text x="113.6" y="162.1">GND</text>
<text x="34.2" y="188.6">3V3</text>
<text x="69.5" y="188.6">3V3</text>
<text x="34.2" y="192.1">GND</text>
<text x="34.2" y="195.7">PC8</text>
<text x="69.5" y="195.7">PC6</text>
<text x="69.5" y="192.1">GND</text>
<text x="343.6" y="193.3" transform="rotate(-90 343.6 193.3)">5</text>
<text x="347.1" y="193.3" transform="rotate(-90 347.1 193.3)">1</text>
<text x="350.7" y="193.3" transform="rotate(-90 350.7 193.3)">2</text>
<text x="354.2" y="193.3" transform="rotate(-90 354.2 193.3)">3</text>
<text x="357.7" y="193.3" transform="rotate(-90 357.7 193.3)">4</text>
<text x="227.4" y="204.5">VCC</text>
<text x="231.8" y="209.9">IN+</text>
<text x="244.9" y="205">1</text>
<text x="299.9" y="205">3</text>
<text x="309.2" y="209.9">OUT+</text>
<text x="378.2" y="204.5">VIN</text>
<text x="191.9" y="210.9" transform="rotate(-90 191.9 210.9)">5</text>
<text x="195.4" y="210.9" transform="rotate(-90 195.4 210.9)">1</text>
<text x="199" y="210.9" transform="rotate(-90 199 210.9)">2</text>
<text x="202.5" y="210.9" transform="rotate(-90 202.5 210.9)">3</text>
<text x="206" y="210.9" transform="rotate(-90 206 210.9)">4</text>
<text x="34.2" y="218.6">3V3</text>
<text x="69.5" y="218.6">3V3</text>
<text x="245.2" y="219.5">XL4015 CC &amp; CV Step Down Converter</text>
<text x="34.2" y="222.1">GND</text>
<text x="34.2" y="225.6">PC11</text>
<text x="69.5" y="225.6">PD2</text>
<text x="69.5" y="222.1">GND</text>
<text x="231.8" y="227.6">IN-</text>
<text x="310.3" y="227.6">OUT-</text>
<text x="244.9" y="233.2">2</text>
<text x="299.9" y="233.2">4</text>
<text x="378.7" y="229.2">GND</text>
</g>
<g font-size="3.2" fill="#000080">
<text x="185" y="40.8">MOTOR_LB</text>
<text x="343.8" y="39">MOTOR_LF</text>
<text x="179.8" y="44.3">HDR-F-2.54_1x6</text>
<text x="267.7" y="42">L293DN</text>
<text x="340.3" y="44.3">HDR-F-2.54_1x6</text>
<text x="53.4" y="97.2">Nucleo STM32GO71RB Board</text>
<text x="269.5" y="112.6">L293DN</text>
<text x="179.8" y="118.4">HDR-F-2.54_1x6</text>
<text x="184.8" y="114.8">MOTOR_RF</text>
<text x="346.8" y="117.9">HDR-F-2.54_1x6</text>
<text x="346.8" y="114.6">MOTOR_RB</text>
<text x="37.3" y="120.1">MPU6050</text>
<text x="96.6" y="125.4">HDR-M-2.54_1x4</text>
<text x="97.9" y="121.8">I2C_1</text>
<text x="161.4" y="123.6">I2C_2</text>
<text x="61.4" y="128.9">R2</text>
<text x="79" y="128.9">R1</text>
<text x="123.1" y="128.9">R4</text>
<text x="142.5" y="128.9">R3</text>
<text x="160.1" y="126.7">HDR-M-2.54_1x4</text>
<text x="60.4" y="132.4">4.7k</text>
<text x="78" y="132.4">4.7k</text>
<text x="121.7" y="132.4">4.7k</text>
<text x="141.5" y="132.4">4.7k</text>
<text x="123.1" y="154.9">HDR-M-2.54_1x3</text>
<text x="123.1" y="151.7">ANALOG</text>
<text x="103.7" y="160.6">R5</text>
<text x="103.1" y="164.1">100</text>
<text x="346" y="179.6">SK-12F02-G030</text>
<text x="346" y="176.4">SW_VIN</text>
<text x="45.5" y="184.9">HDR-M-2.54_1x3</text>
<text x="45.5" y="181.7">DIGITAL_1</text>
<text x="80.8" y="184.9">HDR-M-2.54_1x3</text>
<text x="80.8" y="181.7">DIGITAL_2</text>
<text x="194.3" y="197.2">SK-12F02-G030</text>
<text x="194.3" y="194.1">SW_VCC</text>
<text x="262.2" y="201.2">XL4015 CC CV</text>
<text x="363" y="202.2">1N4007</text>
<text x="363" y="199">D1</text>
<text x="45.5" y="214.9">HDR-M-2.54_1x3</text>
<text x="45.5" y="211.7">DIGITAL_3</text>
<text x="80.8" y="214.9">HDR-M-2.54_1x3</text>
<text x="80.8" y="211.7">DIGITAL_4</text>
<text x="167.8" y="218.9">P1</text>
<text x="158.6" y="222.4">CONN-TH_2P-P5.00</text>
</g>
<g font-size="3.2">
<text x="289.5" y="46.2">16</text>
<text x="199.1" y="51.2">6</text>
<text x="281.5" y="48">VSS</text>
<text x="347.5" y="49.4">1</text>
<text x="347.5" y="53">2</text>
<text x="199.1" y="58.2">4</text>
<text x="199.1" y="54.7">5</text>
<text x="248.3" y="56.8">4</text>
<text x="251.8" y="58.6">GND</text>
<text x="280.7" y="58.6">GND</text>
<text x="289.5" y="56.8">13</text>
<text x="347.5" y="56.5">3</text>
<text x="199.1" y="65.3">2</text>
<text x="199.1" y="61.8">3</text>
<text x="248.3" y="60.4">5</text>
<text x="251.8" y="62.1">GND</text>
<text x="280.7" y="62.1">GND</text>
<text x="289.5" y="60.4">12</text>
<text x="347.5" y="60">4</text>
<text x="347.5" y="63.5">5</text>
<text x="199.1" y="68.8">1</text>
<text x="347.5" y="67.1">6</text>
<text x="283.2" y="118.6">VSS</text>
<text x="291.2" y="116.8">16</text>
<text x="199.1" y="123.5">6</text>
<text x="349.2" y="123.5">1</text>
<text x="100.1" y="132">1</text>
<text x="161.8" y="132">1</text>
<text x="199.1" y="130.6">4</text>
<text x="199.1" y="127">5</text>
<text x="250" y="127.4">4</text>
<text x="250" y="130.9">5</text>
<text x="253.5" y="129.2">GND</text>
<text x="282.5" y="129.2">GND</text>
<text x="291.2" y="130.9">12</text>
<text x="291.2" y="127.4">13</text>
<text x="349.2" y="127">2</text>
<text x="349.2" y="130.6">3</text>
<text x="100.1" y="136.2">2</text>
<text x="161.8" y="136.2">2</text>
<text x="199.1" y="137.6">2</text>
<text x="199.1" y="134.1">3</text>
<text x="253.5" y="132.7">GND</text>
<text x="282.5" y="132.7">GND</text>
<text x="349.2" y="134.1">4</text>
<text x="349.2" y="137.6">5</text>
<text x="100.1" y="139.7">3</text>
<text x="100.1" y="143.3">4</text>
<text x="161.8" y="139.7">3</text>
<text x="161.8" y="143.3">4</text>
<text x="199.1" y="141.1">1</text>
<text x="349.2" y="141.1">6</text>
<text x="125.2" y="160.5">1</text>
<text x="125.2" y="167.6">3</text>
<text x="125.2" y="164.1">2</text>
<text x="47.6" y="190.5">1</text>
<text x="82.9" y="190.5">1</text>
<text x="47.6" y="197.6">3</text>
<text x="47.6" y="194.1">2</text>
<text x="82.9" y="197.6">3</text>
<text x="82.9" y="194.1">2</text>
<text x="47.6" y="220.5">1</text>
<text x="82.9" y="220.5">1</text>
<text x="47.6" y="227.6">3</text>
<text x="47.6" y="224">2</text>
<text x="82.9" y="227.6">3</text>
<text x="82.9" y="224">2</text>
<text x="167.8" y="227.9">1</text>
<text x="167.8" y="231.5">2</text>
</g>
<g font-size="1.8" fill="#00f">
<text x="31.6" y="23.3">CN7.1</text>
<text x="47.3" y="20.1" transform="rotate(-90 47.3 20.1)">JP4.GND1</text>
<text x="50.8" y="20.1" transform="rotate(-90 50.8 20.1)">JP4.GND2</text>
<text x="56.3" y="23.3">CN7.2</text>
<text x="82.9" y="23.3">CN10.1</text>
<text x="96.7" y="20.1" transform="rotate(-90 96.7 20.1)">JP5.GND1</text>
<text x="100.2" y="20.1" transform="rotate(-90 100.2 20.1)">JP5.GND2</text>
<text x="111.1" y="23.3">CN10.2</text>
<text x="31.6" y="26.8">CN7.3</text>
<text x="48.7" y="24.9" transform="rotate(-90 48.7 24.9)">GND</text>
<text x="52.2" y="24.9" transform="rotate(-90 52.2 24.9)">GND</text>
<text x="56.3" y="26.8">CN7.4</text>
<text x="82.9" y="26.8">CN10.3</text>
<text x="98.1" y="24.9" transform="rotate(-90 98.1 24.9)">GND</text>
<text x="101.6" y="24.9" transform="rotate(-90 101.6 24.9)">GND</text>
<text x="111.1" y="26.8">CN10.4</text>
<text x="31.6" y="30.4">CN7.5</text>
<text x="31.6" y="33.9">CN7.7</text>
<text x="37.7" y="31.8">VDD</text>
<text x="37.7" y="35.3">PA14</text>
<text x="56.3" y="30.4">CN7.6</text>
<text x="56.3" y="33.9">CN7.8</text>
<text x="62.4" y="31.8">E5V</text>
<text x="62.4" y="35.3">GND</text>
<text x="77.1" y="35.3">AVDD</text>
<text x="82.9" y="30.4">CN10.5</text>
<text x="82.9" y="33.9">CN10.7</text>
<text x="98.9" y="35.3">5V/USB/CHG</text>
<text x="107" y="31.8">PA3</text>
<text x="111.1" y="30.4">CN10.6</text>
<text x="111.1" y="33.9">CN10.8</text>
<text x="30.5" y="41">CN7.11</text>
<text x="31.6" y="37.4">CN7.9</text>
<text x="55.2" y="37.4">CN7.10</text>
<text x="55.2" y="41">CN7.12</text>
<text x="78.2" y="38.8">GND</text>
<text x="82.9" y="37.4">CN10.9</text>
<text x="82.9" y="41">CN10.11</text>
<text x="111.1" y="37.4">CN10.10</text>
<text x="111.1" y="41">CN10.12</text>
<text x="30.5" y="44.5">CN7.13</text>
<text x="37.7" y="45.9">PA13</text>
<text x="55.2" y="44.5">CN7.14</text>
<text x="62.4" y="42.4">IOREF</text>
<text x="62.4" y="45.9">NRST</text>
<text x="82.9" y="44.5">CN10.13</text>
<text x="111.1" y="44.5">CN10.14</text>
<text x="30.5" y="48">CN7.15</text>
<text x="30.5" y="51.5">CN7.17</text>
<text x="55.2" y="48">CN7.16</text>
<text x="55.2" y="51.5">CN7.18</text>
<text x="62.4" y="49.4">+3V3</text>
<text x="62.4" y="53">+5V</text>
<text x="82.9" y="48">CN10.15</text>
<text x="82.9" y="51.5">CN10.17</text>
<text x="111.1" y="48">CN10.16</text>
<text x="111.1" y="51.5">CN10.18</text>
<text x="30.5" y="55.1">CN7.19</text>
<text x="30.5" y="58.6">CN7.21</text>
<text x="37.7" y="56.5">GND</text>
<text x="55.2" y="55.1">CN7.20</text>
<text x="55.2" y="58.6">CN7.22</text>
<text x="62.4" y="56.5">GND</text>
<text x="82.9" y="55.1">CN10.19</text>
<text x="82.9" y="58.6">CN10.21</text>
<text x="106.4" y="56.5">GND</text>
<text x="111.1" y="55.1">CN10.20</text>
<text x="111.1" y="58.6">CN10.22</text>
<text x="30.5" y="62.1">CN7.23</text>
<text x="30.5" y="65.7">CN7.25</text>
<text x="37.7" y="63.5">PC13</text>
<text x="55.2" y="62.1">CN7.24</text>
<text x="55.2" y="65.7">CN7.26</text>
<text x="62.4" y="60">GND</text>
<text x="62.4" y="63.5">VIN</text>
<text x="82.9" y="62.1">CN10.23</text>
<text x="82.9" y="65.7">CN10.25</text>
<text x="111.1" y="62.1">CN10.24</text>
<text x="111.1" y="65.7">CN10.26</text>
<text x="30.5" y="69.2">CN7.27</text>
<text x="37.7" y="67.1">PC14</text>
<text x="37.7" y="70.6">PC15</text>
<text x="55.2" y="69.2">CN7.28</text>
<text x="82.9" y="69.2">CN10.27</text>
<text x="111.1" y="69.2">CN10.28</text>
<text x="30.5" y="72.7">CN7.29</text>
<text x="30.5" y="76.2">CN7.31</text>
<text x="37.7" y="74.1">PF0</text>
<text x="55.2" y="72.7">CN7.30</text>
<text x="55.2" y="76.2">CN7.32</text>
<text x="62.4" y="74.1">PA1</text>
<text x="82.9" y="72.7">CN10.29</text>
<text x="82.9" y="76.2">CN10.31</text>
<text x="105.2" y="77.6">AGND</text>
<text x="111.1" y="72.7">CN10.30</text>
<text x="111.1" y="76.2">CN10.32</text>
<text x="30.5" y="79.8">CN7.33</text>
<text x="30.5" y="83.3">CN7.35</text>
<text x="37.7" y="81.2">VBAT</text>
<text x="55.2" y="79.8">CN7.34</text>
<text x="55.2" y="83.3">CN7.36</text>
<text x="82.9" y="79.8">CN10.33</text>
<text x="82.9" y="83.3">CN10.35</text>
<text x="107" y="81.2">PA2</text>
<text x="111.1" y="79.8">CN10.34</text>
<text x="111.1" y="83.3">CN10.36</text>
<text x="30.5" y="86.8">CN7.37</text>
<text x="55.2" y="86.8">CN7.38</text>
<text x="82.9" y="86.8">CN10.37</text>
<text x="111.1" y="86.8">CN10.38</text>
</g>
<g font-size="1.8" fill="#f00">
<text x="37.7" y="24.7">PC10</text>
<text x="37.7" y="28.3">PC12</text>
<text x="62.4" y="24.7">PC11</text>
<text x="62.4" y="28.3">PD2</text>
<text x="78.8" y="24.7">PC9</text>
<text x="78.8" y="28.3">PB8</text>
<text x="107" y="28.3">PC6</text>
<text x="107" y="24.7">PC8</text>
<text x="78.8" y="31.8">PB9</text>
<text x="37.7" y="38.8">PD0</text>
<text x="62.4" y="38.8">PD1</text>
<text x="106.9" y="38.8">PD6</text>
<text x="37.7" y="42.4">PD3</text>
<text x="78.8" y="42.4">PA5</text>
<text x="78.8" y="45.9">PA6</text>
<text x="105.9" y="42.4">PA12</text>
<text x="105.9" y="45.9">PA11</text>
<text x="37.7" y="49.4">PD4</text>
<text x="37.7" y="53">PA15</text>
<text x="78.8" y="53">PB0</text>
<text x="78.8" y="49.4">PA7</text>
<text x="107" y="49.4">PC1</text>
<text x="107" y="53">PC0</text>
<text x="78.8" y="56.5">PC7</text>
<text x="37.7" y="60">PB7</text>
<text x="78.8" y="60">PA9</text>
<text x="78.8" y="63.5">PA8</text>
<text x="107" y="60">PB2</text>
<text x="107" y="63.5">PB6</text>
<text x="62.4" y="67.1">PD5</text>
<text x="62.4" y="70.6">PA0</text>
<text x="77.7" y="67.1">PB14</text>
<text x="78.8" y="70.6">PB4</text>
<text x="105.9" y="67.1">PB15</text>
<text x="105.9" y="70.6">PB10</text>
<text x="37.7" y="77.6">PF1</text>
<text x="62.4" y="77.6">PA4</text>
<text x="78.8" y="74.1">PB5</text>
<text x="78.8" y="77.6">PB3</text>
<text x="105.9" y="74.1">PB13</text>
<text x="62.4" y="81.2">PB1</text>
<text x="77.7" y="81.2">PA10</text>
<text x="37.7" y="84.7">PC2</text>
<text x="37.7" y="88.2">PC3</text>
<text x="62.4" y="84.7">PB11/PB9</text>
<text x="62.4" y="88.2">PB12/PB8</text>
<text x="78.8" y="84.7">PC4</text>
<text x="78.8" y="88.2">PC5</text>
<text x="106.9" y="84.7">PD8</text>
<text x="106.9" y="88.2">PD9</text>
</g>
</svg>
